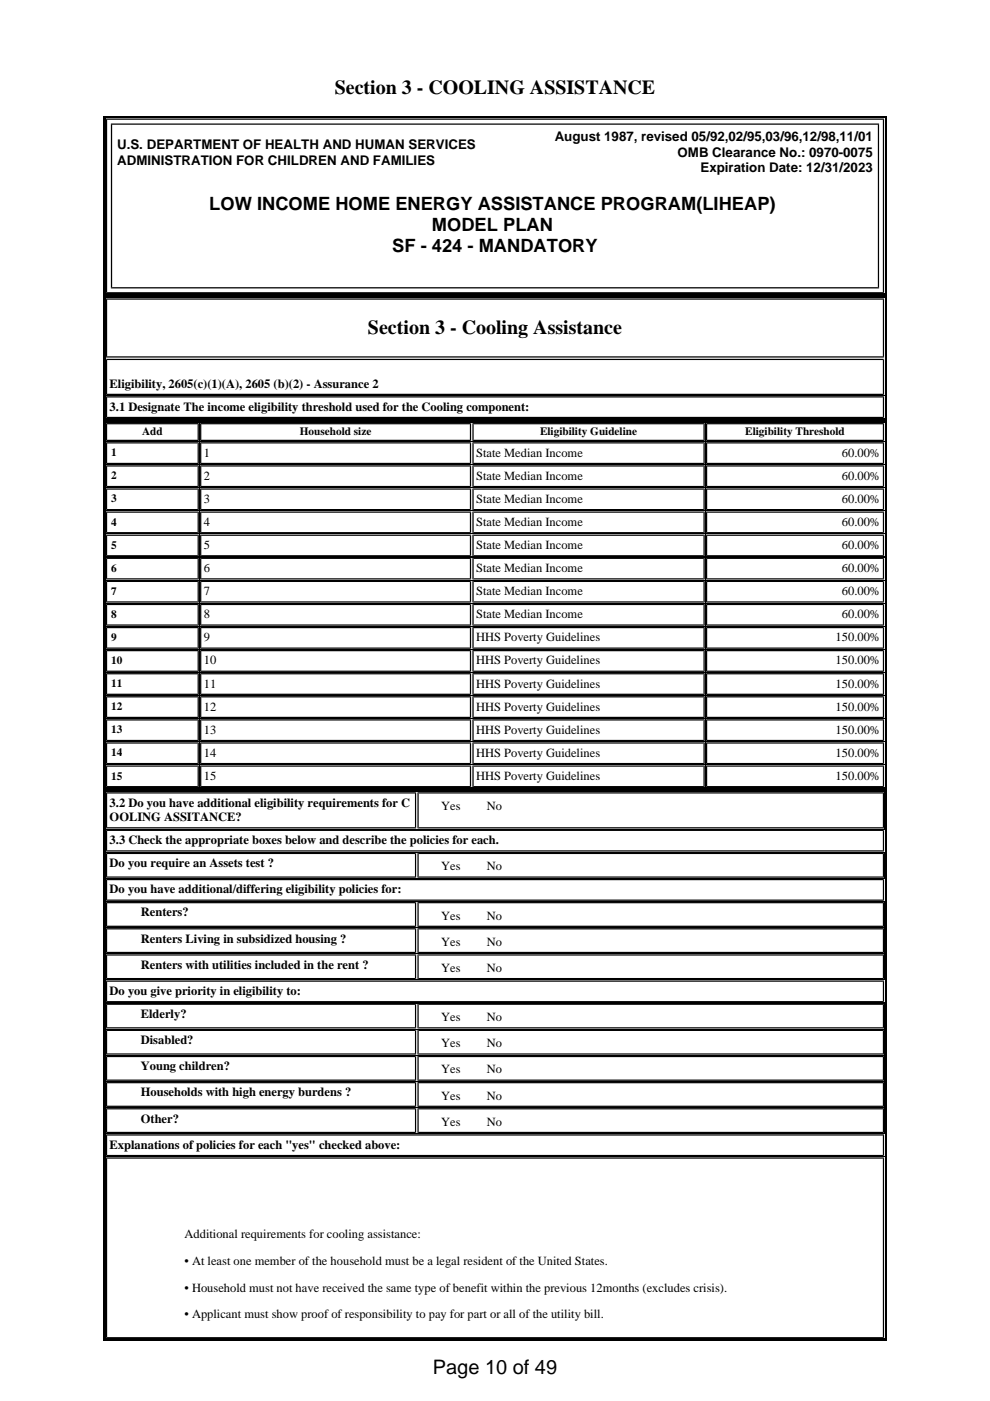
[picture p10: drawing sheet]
<svg xmlns="http://www.w3.org/2000/svg" width="210mm" height="297mm" viewBox="0 0 210 297" stroke-linecap="round" stroke-linejoin="round" font-family="sans-serif">
<path d="M21.9 24.6h166.1v38.1h-166.1z" fill="#000"/>
<path d="M21.9 24.7h166.1M22.1 24.6v38.1M187.8 24.6v38.1M21.9 62.6h166.1" fill="none" stroke="#000" stroke-width=".26"/>
<path d="M22.5 25.1h164.9v37.1h-164.9z" fill="#fff"/>
<path d="M22.5 25.3h164.9M22.6 25.1v37.1M23.5 26.3h162.9M23.6 26.2v35M186.3 26.2v35M187.3 25.1v37.1M21.9 62.9h166.1M22.1 62.7v26.5M22.5 62.1h164.9M23.5 61h162.9M187.8 62.7v26.5M21.9 89h166.1" fill="none" stroke="#000" stroke-width=".26"/>
<path d="M21.9 62.7h166.1v26.5h-166.1z" fill="#000"/>
<path d="M22.5 63.3h164.9v12.5h-164.9z" fill="#fff"/>
<path d="M22.5 63.4h164.9M22.5 75.7h164.9M22.6 63.3v12.5M187.3 63.3v12.5" fill="none" stroke="#000" stroke-width=".26"/>
<path d="M22.5 76.1h164.9v7.6h-164.9z" fill="#fff"/>
<path d="M22.5 76.2h164.9M22.6 76.1v7.6M187.3 76.1v7.6M22.5 83.6h164.9" fill="none" stroke="#000" stroke-width=".26"/>
<path d="M22.5 84h164.9v4.6h-164.9z" fill="#fff"/>
<path d="M21.9 89.3h166.1M22.1 89.2v78.2M22.5 84.1h164.9M22.5 88.5h164.9M22.6 84v4.6M187.3 84v4.6M187.8 89.2v78.2M21.9 167.3h166.1" fill="none" stroke="#000" stroke-width=".26"/>
<path d="M21.9 89.2h166.1v78.2h-166.1z" fill="#000"/>
<path d="M22.5 89.7h19.7v3.8h-19.7z" fill="#fff"/>
<path d="M22.5 89.8h19.7M22.5 93.4h19.7M22.6 89.7v3.8M42 89.7v3.8" fill="none" stroke="#000" stroke-width=".26"/>
<path d="M42.4 89.7h57.5v3.8h-57.5z" fill="#fff"/>
<path d="M42.4 89.8h57.5M42.4 93.4h57.5M42.6 89.7v3.8M99.8 89.7v3.8" fill="none" stroke="#000" stroke-width=".26"/>
<path d="M100.2 89.7h49.2v3.8h-49.2z" fill="#fff"/>
<path d="M100.2 89.8h49.2M100.2 93.4h49.2M100.3 89.7v3.8M149.3 89.7v3.8" fill="none" stroke="#000" stroke-width=".26"/>
<path d="M149.7 89.7h37.7v3.8h-37.7z" fill="#fff"/>
<path d="M149.7 89.8h37.7M149.7 93.4h37.7M149.8 89.7v3.8M187.3 89.7v3.8" fill="none" stroke="#000" stroke-width=".26"/>
<path d="M22.5 93.8h19.7v4.6h-19.7z" fill="#fff"/>
<path d="M22.5 93.9h19.7M22.5 98.3h19.7M22.6 93.8v4.6M42 93.8v4.6" fill="none" stroke="#000" stroke-width=".26"/>
<path d="M42.4 93.8h57.5v4.6h-57.5z" fill="#fff"/>
<path d="M42.4 93.9h57.5M42.4 98.3h57.5M42.6 93.8v4.6M99.8 93.8v4.6" fill="none" stroke="#000" stroke-width=".26"/>
<path d="M100.2 93.8h49.2v4.6h-49.2z" fill="#fff"/>
<path d="M100.2 93.9h49.2M100.2 98.3h49.2M100.3 93.8v4.6M149.3 93.8v4.6" fill="none" stroke="#000" stroke-width=".26"/>
<path d="M149.7 93.8h37.7v4.6h-37.7z" fill="#fff"/>
<path d="M149.7 93.9h37.7M149.7 98.3h37.7M149.8 93.8v4.6M187.3 93.8v4.6" fill="none" stroke="#000" stroke-width=".26"/>
<path d="M22.5 98.7h19.7v4.6h-19.7z" fill="#fff"/>
<path d="M22.5 98.8h19.7M22.6 98.7v4.6M42 98.7v4.6M22.5 103.2h19.7" fill="none" stroke="#000" stroke-width=".26"/>
<path d="M42.4 98.7h57.5v4.6h-57.5z" fill="#fff"/>
<path d="M42.4 98.8h57.5M42.6 98.7v4.6M99.8 98.7v4.6M42.4 103.2h57.5" fill="none" stroke="#000" stroke-width=".26"/>
<path d="M100.2 98.7h49.2v4.6h-49.2z" fill="#fff"/>
<path d="M100.2 98.8h49.2M100.3 98.7v4.6M149.3 98.7v4.6M100.2 103.2h49.2" fill="none" stroke="#000" stroke-width=".26"/>
<path d="M149.7 98.7h37.7v4.6h-37.7z" fill="#fff"/>
<path d="M149.7 98.8h37.7M149.8 98.7v4.6M187.3 98.7v4.6M149.7 103.2h37.7" fill="none" stroke="#000" stroke-width=".26"/>
<path d="M22.5 103.6h19.7v4.6h-19.7z" fill="#fff"/>
<path d="M22.5 103.7h19.7M22.5 108.1h19.7M22.6 103.6v4.6M42 103.6v4.6" fill="none" stroke="#000" stroke-width=".26"/>
<path d="M42.4 103.6h57.5v4.6h-57.5z" fill="#fff"/>
<path d="M42.4 103.7h57.5M42.4 108.1h57.5M42.6 103.6v4.6M99.8 103.6v4.6" fill="none" stroke="#000" stroke-width=".26"/>
<path d="M100.2 103.6h49.2v4.6h-49.2z" fill="#fff"/>
<path d="M100.2 103.7h49.2M100.2 108.1h49.2M100.3 103.6v4.6M149.3 103.6v4.6" fill="none" stroke="#000" stroke-width=".26"/>
<path d="M149.7 103.6h37.7v4.6h-37.7z" fill="#fff"/>
<path d="M149.7 103.7h37.7M149.7 108.1h37.7M149.8 103.6v4.6M187.3 103.6v4.6" fill="none" stroke="#000" stroke-width=".26"/>
<path d="M22.5 108.4h19.7v4.7h-19.7z" fill="#fff"/>
<path d="M22.5 108.6h19.7M22.5 112.9h19.7M22.6 108.4v4.7M42 108.4v4.7" fill="none" stroke="#000" stroke-width=".26"/>
<path d="M42.4 108.4h57.5v4.7h-57.5z" fill="#fff"/>
<path d="M42.4 108.6h57.5M42.4 112.9h57.5M42.6 108.4v4.7M99.8 108.4v4.7" fill="none" stroke="#000" stroke-width=".26"/>
<path d="M100.2 108.4h49.2v4.7h-49.2z" fill="#fff"/>
<path d="M100.2 108.6h49.2M100.2 112.9h49.2M100.3 108.4v4.7M149.3 108.4v4.7" fill="none" stroke="#000" stroke-width=".26"/>
<path d="M149.7 108.4h37.7v4.7h-37.7z" fill="#fff"/>
<path d="M149.7 108.6h37.7M149.7 112.9h37.7M149.8 108.4v4.7M187.3 108.4v4.7" fill="none" stroke="#000" stroke-width=".26"/>
<path d="M22.5 113.3h19.7v4.7h-19.7z" fill="#fff"/>
<path d="M22.5 113.5h19.7M22.5 117.8h19.7M22.6 113.3v4.7M42 113.3v4.7" fill="none" stroke="#000" stroke-width=".26"/>
<path d="M42.4 113.3h57.5v4.7h-57.5z" fill="#fff"/>
<path d="M42.4 113.5h57.5M42.4 117.8h57.5M42.6 113.3v4.7M99.8 113.3v4.7" fill="none" stroke="#000" stroke-width=".26"/>
<path d="M100.2 113.3h49.2v4.7h-49.2z" fill="#fff"/>
<path d="M100.2 113.5h49.2M100.2 117.8h49.2M100.3 113.3v4.7M149.3 113.3v4.7" fill="none" stroke="#000" stroke-width=".26"/>
<path d="M149.7 113.3h37.7v4.7h-37.7z" fill="#fff"/>
<path d="M149.7 113.5h37.7M149.7 117.8h37.7M149.8 113.3v4.7M187.3 113.3v4.7" fill="none" stroke="#000" stroke-width=".26"/>
<path d="M22.5 118.2h19.7v4.7h-19.7z" fill="#fff"/>
<path d="M22.5 118.4h19.7M22.6 118.2v4.7M42 118.2v4.7M22.5 122.7h19.7" fill="none" stroke="#000" stroke-width=".26"/>
<path d="M42.4 118.2h57.5v4.7h-57.5z" fill="#fff"/>
<path d="M42.4 118.4h57.5M42.6 118.2v4.7M99.8 118.2v4.7M42.4 122.7h57.5" fill="none" stroke="#000" stroke-width=".26"/>
<path d="M100.2 118.2h49.2v4.7h-49.2z" fill="#fff"/>
<path d="M100.2 118.4h49.2M100.3 118.2v4.7M149.3 118.2v4.7M100.2 122.7h49.2" fill="none" stroke="#000" stroke-width=".26"/>
<path d="M149.7 118.2h37.7v4.7h-37.7z" fill="#fff"/>
<path d="M149.7 118.4h37.7M149.8 118.2v4.7M187.3 118.2v4.7M149.7 122.7h37.7" fill="none" stroke="#000" stroke-width=".26"/>
<path d="M22.5 123.1h19.7v4.7h-19.7z" fill="#fff"/>
<path d="M22.5 123.3h19.7M22.5 127.6h19.7M22.6 123.1v4.7M42 123.1v4.7" fill="none" stroke="#000" stroke-width=".26"/>
<path d="M42.4 123.1h57.5v4.7h-57.5z" fill="#fff"/>
<path d="M42.4 123.3h57.5M42.4 127.6h57.5M42.6 123.1v4.7M99.8 123.1v4.7" fill="none" stroke="#000" stroke-width=".26"/>
<path d="M100.2 123.1h49.2v4.7h-49.2z" fill="#fff"/>
<path d="M100.2 123.3h49.2M100.2 127.6h49.2M100.3 123.1v4.7M149.3 123.1v4.7" fill="none" stroke="#000" stroke-width=".26"/>
<path d="M149.7 123.1h37.7v4.7h-37.7z" fill="#fff"/>
<path d="M149.7 123.3h37.7M149.7 127.6h37.7M149.8 123.1v4.7M187.3 123.1v4.7" fill="none" stroke="#000" stroke-width=".26"/>
<path d="M22.5 128h19.7v4.7h-19.7z" fill="#fff"/>
<path d="M22.5 128.2h19.7M22.5 132.5h19.7M22.6 128v4.7M42 128v4.7" fill="none" stroke="#000" stroke-width=".26"/>
<path d="M42.4 128h57.5v4.7h-57.5z" fill="#fff"/>
<path d="M42.4 128.2h57.5M42.4 132.5h57.5M42.6 128v4.7M99.8 128v4.7" fill="none" stroke="#000" stroke-width=".26"/>
<path d="M100.2 128h49.2v4.7h-49.2z" fill="#fff"/>
<path d="M100.2 128.2h49.2M100.2 132.5h49.2M100.3 128v4.7M149.3 128v4.7" fill="none" stroke="#000" stroke-width=".26"/>
<path d="M149.7 128h37.7v4.7h-37.7z" fill="#fff"/>
<path d="M149.7 128.2h37.7M149.7 132.5h37.7M149.8 128v4.7M187.3 128v4.7" fill="none" stroke="#000" stroke-width=".26"/>
<path d="M22.5 132.9h19.7v4.7h-19.7z" fill="#fff"/>
<path d="M22.5 133.1h19.7M22.5 137.4h19.7M22.6 132.9v4.7M42 132.9v4.7" fill="none" stroke="#000" stroke-width=".26"/>
<path d="M42.4 132.9h57.5v4.7h-57.5z" fill="#fff"/>
<path d="M42.4 133.1h57.5M42.4 137.4h57.5M42.6 132.9v4.7M99.8 132.9v4.7" fill="none" stroke="#000" stroke-width=".26"/>
<path d="M100.2 132.9h49.2v4.7h-49.2z" fill="#fff"/>
<path d="M100.2 133.1h49.2M100.2 137.4h49.2M100.3 132.9v4.7M149.3 132.9v4.7" fill="none" stroke="#000" stroke-width=".26"/>
<path d="M149.7 132.9h37.7v4.7h-37.7z" fill="#fff"/>
<path d="M149.7 133.1h37.7M149.7 137.4h37.7M149.8 132.9v4.7M187.3 132.9v4.7" fill="none" stroke="#000" stroke-width=".26"/>
<path d="M22.5 137.8h19.7v4.6h-19.7z" fill="#fff"/>
<path d="M22.5 137.9h19.7M22.6 137.8v4.6M42 137.8v4.6M22.5 142.3h19.7" fill="none" stroke="#000" stroke-width=".26"/>
<path d="M42.4 137.8h57.5v4.6h-57.5z" fill="#fff"/>
<path d="M42.4 137.9h57.5M42.6 137.8v4.6M99.8 137.8v4.6M42.4 142.3h57.5" fill="none" stroke="#000" stroke-width=".26"/>
<path d="M100.2 137.8h49.2v4.6h-49.2z" fill="#fff"/>
<path d="M100.2 137.9h49.2M100.3 137.8v4.6M149.3 137.8v4.6M100.2 142.3h49.2" fill="none" stroke="#000" stroke-width=".26"/>
<path d="M149.7 137.8h37.7v4.6h-37.7z" fill="#fff"/>
<path d="M149.7 137.9h37.7M149.8 137.8v4.6M187.3 137.8v4.6M149.7 142.3h37.7" fill="none" stroke="#000" stroke-width=".26"/>
<path d="M22.5 142.7h19.7v4.6h-19.7z" fill="#fff"/>
<path d="M22.5 142.8h19.7M22.5 147.2h19.7M22.6 142.7v4.6M42 142.7v4.6" fill="none" stroke="#000" stroke-width=".26"/>
<path d="M42.4 142.7h57.5v4.6h-57.5z" fill="#fff"/>
<path d="M42.4 142.8h57.5M42.4 147.2h57.5M42.6 142.7v4.6M99.8 142.7v4.6" fill="none" stroke="#000" stroke-width=".26"/>
<path d="M100.2 142.7h49.2v4.6h-49.2z" fill="#fff"/>
<path d="M100.2 142.8h49.2M100.2 147.2h49.2M100.3 142.7v4.6M149.3 142.7v4.6" fill="none" stroke="#000" stroke-width=".26"/>
<path d="M149.7 142.7h37.7v4.6h-37.7z" fill="#fff"/>
<path d="M149.7 142.8h37.7M149.7 147.2h37.7M149.8 142.7v4.6M187.3 142.7v4.6" fill="none" stroke="#000" stroke-width=".26"/>
<path d="M22.5 147.6h19.7v4.6h-19.7z" fill="#fff"/>
<path d="M22.5 147.7h19.7M22.5 152.1h19.7M22.6 147.6v4.6M42 147.6v4.6" fill="none" stroke="#000" stroke-width=".26"/>
<path d="M42.4 147.6h57.5v4.6h-57.5z" fill="#fff"/>
<path d="M42.4 147.7h57.5M42.4 152.1h57.5M42.6 147.6v4.6M99.8 147.6v4.6" fill="none" stroke="#000" stroke-width=".26"/>
<path d="M100.2 147.6h49.2v4.6h-49.2z" fill="#fff"/>
<path d="M100.2 147.7h49.2M100.2 152.1h49.2M100.3 147.6v4.6M149.3 147.6v4.6" fill="none" stroke="#000" stroke-width=".26"/>
<path d="M149.7 147.6h37.7v4.6h-37.7z" fill="#fff"/>
<path d="M149.7 147.7h37.7M149.7 152.1h37.7M149.8 147.6v4.6M187.3 147.6v4.6" fill="none" stroke="#000" stroke-width=".26"/>
<path d="M22.5 152.5h19.7v4.6h-19.7z" fill="#fff"/>
<path d="M22.5 152.6h19.7M22.5 157h19.7M22.6 152.5v4.6M42 152.5v4.6" fill="none" stroke="#000" stroke-width=".26"/>
<path d="M42.4 152.5h57.5v4.6h-57.5z" fill="#fff"/>
<path d="M42.4 152.6h57.5M42.4 157h57.5M42.6 152.5v4.6M99.8 152.5v4.6" fill="none" stroke="#000" stroke-width=".26"/>
<path d="M100.2 152.5h49.2v4.6h-49.2z" fill="#fff"/>
<path d="M100.2 152.6h49.2M100.2 157h49.2M100.3 152.5v4.6M149.3 152.5v4.6" fill="none" stroke="#000" stroke-width=".26"/>
<path d="M149.7 152.5h37.7v4.6h-37.7z" fill="#fff"/>
<path d="M149.7 152.6h37.7M149.7 157h37.7M149.8 152.5v4.6M187.3 152.5v4.6" fill="none" stroke="#000" stroke-width=".26"/>
<path d="M22.5 157.4h19.7v4.6h-19.7z" fill="#fff"/>
<path d="M22.5 157.5h19.7M22.6 157.4v4.6M42 157.4v4.6M22.5 161.9h19.7" fill="none" stroke="#000" stroke-width=".26"/>
<path d="M42.4 157.4h57.5v4.6h-57.5z" fill="#fff"/>
<path d="M42.4 157.5h57.5M42.6 157.4v4.6M99.8 157.4v4.6M42.4 161.9h57.5" fill="none" stroke="#000" stroke-width=".26"/>
<path d="M100.2 157.4h49.2v4.6h-49.2z" fill="#fff"/>
<path d="M100.2 157.5h49.2M100.3 157.4v4.6M149.3 157.4v4.6M100.2 161.9h49.2" fill="none" stroke="#000" stroke-width=".26"/>
<path d="M149.7 157.4h37.7v4.6h-37.7z" fill="#fff"/>
<path d="M149.7 157.5h37.7M149.8 157.4v4.6M187.3 157.4v4.6M149.7 161.9h37.7" fill="none" stroke="#000" stroke-width=".26"/>
<path d="M22.5 162.3h19.7v4.6h-19.7z" fill="#fff"/>
<path d="M22.5 162.4h19.7M22.5 166.8h19.7M22.6 162.3v4.6M42 162.3v4.6" fill="none" stroke="#000" stroke-width=".26"/>
<path d="M42.4 162.3h57.5v4.6h-57.5z" fill="#fff"/>
<path d="M42.4 162.4h57.5M42.4 166.8h57.5M42.6 162.3v4.6M99.8 162.3v4.6" fill="none" stroke="#000" stroke-width=".26"/>
<path d="M100.2 162.3h49.2v4.6h-49.2z" fill="#fff"/>
<path d="M100.2 162.4h49.2M100.2 166.8h49.2M100.3 162.3v4.6M149.3 162.3v4.6" fill="none" stroke="#000" stroke-width=".26"/>
<path d="M149.7 162.3h37.7v4.6h-37.7z" fill="#fff"/>
<path d="M21.9 167.6h166.1M22.1 167.4v116.9M149.7 162.4h37.7M149.7 166.8h37.7M149.8 162.3v4.6M187.3 162.3v4.6M187.8 167.4v116.9M21.9 284.2h166.1" fill="none" stroke="#000" stroke-width=".26"/>
<path d="M21.9 167.4h166.1v116.9h-166.1z" fill="#000"/>
<path d="M22.5 168h65.7v7.7h-65.7z" fill="#fff"/>
<path d="M22.5 168.1h65.7M22.5 175.5h65.7M22.6 168v7.7M88.1 168v7.7" fill="none" stroke="#000" stroke-width=".26"/>
<path d="M88.5 168h98.9v7.7h-98.9z" fill="#fff"/>
<path d="M88.5 168.1h98.9M88.5 175.5h98.9M88.6 168v7.7M187.3 168v7.7" fill="none" stroke="#000" stroke-width=".26"/>
<path d="M22.5 175.9h164.9v4.6h-164.9z" fill="#fff"/>
<path d="M22.5 176h164.9M22.6 175.9v4.6M187.3 175.9v4.6M22.5 180.4h164.9" fill="none" stroke="#000" stroke-width=".26"/>
<path d="M22.5 180.8h65.7v5.3h-65.7z" fill="#fff"/>
<path d="M22.5 180.9h65.7M22.5 186h65.7M22.6 180.8v5.3M88.1 180.8v5.3" fill="none" stroke="#000" stroke-width=".26"/>
<path d="M88.5 180.8h98.9v5.3h-98.9z" fill="#fff"/>
<path d="M88.5 180.9h98.9M88.5 186h98.9M88.6 180.8v5.3M187.3 180.8v5.3" fill="none" stroke="#000" stroke-width=".26"/>
<path d="M22.5 186.4h164.9v4.6h-164.9z" fill="#fff"/>
<path d="M22.5 186.5h164.9M22.5 190.9h164.9M22.6 186.4v4.6M187.3 186.4v4.6" fill="none" stroke="#000" stroke-width=".26"/>
<path d="M22.5 191.2h65.7v5.3h-65.7z" fill="#fff"/>
<path d="M22.5 191.4h65.7M22.5 196.4h65.7M22.6 191.3v5.2M88.1 191.3v5.2" fill="none" stroke="#000" stroke-width=".26"/>
<path d="M88.5 191.2h98.9v5.3h-98.9z" fill="#fff"/>
<path d="M88.5 191.4h98.9M88.5 196.4h98.9M88.6 191.3v5.2M187.3 191.3v5.2" fill="none" stroke="#000" stroke-width=".26"/>
<path d="M22.5 196.8h65.7v5.3h-65.7z" fill="#fff"/>
<path d="M22.5 196.9h65.7M22.6 196.8v5.3M88.1 196.8v5.3M22.5 201.9h65.7" fill="none" stroke="#000" stroke-width=".26"/>
<path d="M88.5 196.8h98.9v5.3h-98.9z" fill="#fff"/>
<path d="M88.5 196.9h98.9M88.6 196.8v5.3M187.3 196.8v5.3M88.5 201.9h98.9" fill="none" stroke="#000" stroke-width=".26"/>
<path d="M22.5 202.3h65.7v5.3h-65.7z" fill="#fff"/>
<path d="M22.5 202.5h65.7M22.5 207.5h65.7M22.6 202.3v5.3M88.1 202.3v5.3" fill="none" stroke="#000" stroke-width=".26"/>
<path d="M88.5 202.3h98.9v5.3h-98.9z" fill="#fff"/>
<path d="M88.5 202.5h98.9M88.5 207.5h98.9M88.6 202.3v5.3M187.3 202.3v5.3" fill="none" stroke="#000" stroke-width=".26"/>
<path d="M22.5 207.9h164.9v4.6h-164.9z" fill="#fff"/>
<path d="M22.5 208h164.9M22.5 212.4h164.9M22.6 207.9v4.6M187.3 207.9v4.6" fill="none" stroke="#000" stroke-width=".26"/>
<path d="M22.5 212.8h65.7v5.3h-65.7z" fill="#fff"/>
<path d="M22.5 212.9h65.7M22.5 217.9h65.7M22.6 212.8v5.3M88.1 212.8v5.3" fill="none" stroke="#000" stroke-width=".26"/>
<path d="M88.5 212.8h98.9v5.3h-98.9z" fill="#fff"/>
<path d="M88.5 212.9h98.9M88.5 217.9h98.9M88.6 212.8v5.3M187.3 212.8v5.3" fill="none" stroke="#000" stroke-width=".26"/>
<path d="M22.5 218.3h65.7v5.3h-65.7z" fill="#fff"/>
<path d="M22.5 218.5h65.7M22.6 218.3v5.3M88.1 218.3v5.3M22.5 223.5h65.7" fill="none" stroke="#000" stroke-width=".26"/>
<path d="M88.5 218.3h98.9v5.3h-98.9z" fill="#fff"/>
<path d="M88.5 218.5h98.9M88.6 218.3v5.3M187.3 218.3v5.3M88.5 223.5h98.9" fill="none" stroke="#000" stroke-width=".26"/>
<path d="M22.5 223.9h65.7v5.2h-65.7z" fill="#fff"/>
<path d="M22.5 224h65.7M22.5 229h65.7M22.6 223.9v5.2M88.1 223.9v5.2" fill="none" stroke="#000" stroke-width=".26"/>
<path d="M88.5 223.9h98.9v5.2h-98.9z" fill="#fff"/>
<path d="M88.5 224h98.9M88.5 229h98.9M88.6 223.9v5.2M187.3 223.9v5.2" fill="none" stroke="#000" stroke-width=".26"/>
<path d="M22.5 229.4h65.7v5.3h-65.7z" fill="#fff"/>
<path d="M22.5 229.5h65.7M22.5 234.6h65.7M22.6 229.4v5.3M88.1 229.4v5.3" fill="none" stroke="#000" stroke-width=".26"/>
<path d="M88.5 229.4h98.9v5.3h-98.9z" fill="#fff"/>
<path d="M88.5 229.5h98.9M88.5 234.6h98.9M88.6 229.4v5.3M187.3 229.4v5.3" fill="none" stroke="#000" stroke-width=".26"/>
<path d="M22.5 235h65.7v5.2h-65.7z" fill="#fff"/>
<path d="M22.5 235.1h65.7M22.6 235v5.2M88.1 235v5.2M22.5 240.1h65.7" fill="none" stroke="#000" stroke-width=".26"/>
<path d="M88.5 235h98.9v5.2h-98.9z" fill="#fff"/>
<path d="M88.5 235.1h98.9M88.6 235v5.2M187.3 235v5.2M88.5 240.1h98.9" fill="none" stroke="#000" stroke-width=".26"/>
<path d="M22.5 240.5h164.9v4.6h-164.9z" fill="#fff"/>
<path d="M22.5 240.6h164.9M22.5 245h164.9M22.6 240.5v4.6M187.3 240.5v4.6" fill="none" stroke="#000" stroke-width=".26"/>
<path d="M22.5 245.4h164.9v38.4h-164.9z" fill="#fff"/>
<path d="M22.5 245.5h164.9M22.6 245.4v38.4M187.3 245.4v38.4M22.5 283.6h164.9" fill="none" stroke="#000" stroke-width=".26"/>
<g font-size="4.2">
<text x="71" y="19.8">Section 3 - COOLING ASSISTANCE</text>
<text x="78" y="70.7">Section 3 - Cooling Assistance</text>
<text x="91.8" y="291.3">Page 10 of 49</text>
</g>
<g font-size="3.9">
<text x="44.4" y="44.6">LOW INCOME HOME ENERGY ASSISTANCE PROGRAM(LIHEAP)</text>
<text x="83.2" y="53.5">SF - 424 - MANDATORY</text>
<text x="91.6" y="49">MODEL PLAN</text>
</g>
<g font-size="2.8">
<text x="117.6" y="30">August 1987, revised 05/92,02/95,03/96,12/98,11/01</text>
<text x="24.8" y="31.6">U.S. DEPARTMENT OF HEALTH AND HUMAN SERVICES</text>
<text x="24.8" y="34.9">ADMINISTRATION FOR CHILDREN AND FAMILIES</text>
<text x="143.7" y="33.3">OMB Clearance No.: 0970-0075</text>
<text x="148.5" y="36.5">Expiration Date: 12/31/2023</text>
</g>
<g font-size="2.6">
<text x="23.2" y="82.2">Eligibility, 2605(c)(1)(A), 2605 (b)(2) - Assurance 2</text>
<text x="23.2" y="87.1">3.1 Designate The income eligibility threshold used for the Cooling component:</text>
<text x="43.2" y="96.8">1</text>
<text x="43.2" y="101.7">2</text>
<text x="101" y="96.8">State Median Income</text>
<text x="101" y="101.7">State Median Income</text>
<text x="178.5" y="96.8">60.00%</text>
<text x="178.5" y="101.7">60.00%</text>
<text x="43.2" y="106.6">3</text>
<text x="101" y="106.6">State Median Income</text>
<text x="178.5" y="106.6">60.00%</text>
<text x="43.2" y="111.5">4</text>
<text x="101" y="111.5">State Median Income</text>
<text x="178.5" y="111.5">60.00%</text>
<text x="43.2" y="116.4">5</text>
<text x="101" y="116.4">State Median Income</text>
<text x="178.5" y="116.4">60.00%</text>
<text x="43.2" y="121.3">6</text>
<text x="101" y="121.3">State Median Income</text>
<text x="178.5" y="121.3">60.00%</text>
<text x="43.2" y="126.2">7</text>
<text x="43.2" y="131.1">8</text>
<text x="101" y="126.2">State Median Income</text>
<text x="101" y="131.1">State Median Income</text>
<text x="178.5" y="126.2">60.00%</text>
<text x="178.5" y="131.1">60.00%</text>
<text x="43.2" y="136">9</text>
<text x="101" y="136">HHS Poverty Guidelines</text>
<text x="177.2" y="136">150.00%</text>
<text x="43.2" y="140.9">10</text>
<text x="101" y="140.9">HHS Poverty Guidelines</text>
<text x="177.2" y="140.9">150.00%</text>
<text x="43.2" y="145.8">11</text>
<text x="101" y="145.8">HHS Poverty Guidelines</text>
<text x="177.2" y="145.8">150.00%</text>
<text x="43.2" y="150.7">12</text>
<text x="43.2" y="155.6">13</text>
<text x="101" y="150.7">HHS Poverty Guidelines</text>
<text x="101" y="155.6">HHS Poverty Guidelines</text>
<text x="177.2" y="150.7">150.00%</text>
<text x="177.2" y="155.6">150.00%</text>
<text x="43.2" y="160.5">14</text>
<text x="101" y="160.5">HHS Poverty Guidelines</text>
<text x="177.2" y="160.5">150.00%</text>
<text x="43.2" y="165.3">15</text>
<text x="101" y="165.3">HHS Poverty Guidelines</text>
<text x="177.2" y="165.3">150.00%</text>
<text x="23.2" y="171">3.2 Do you have additional eligibility requirements for C</text>
<text x="93.5" y="171.7">Yes</text>
<text x="103.2" y="171.7">No</text>
<text x="23.2" y="174.1">OOLING ASSITANCE?</text>
<text x="23.2" y="179">3.3 Check the appropriate boxes below and describe the policies for each.</text>
<text x="23.2" y="183.9">Do you require an Assets test ?</text>
<text x="93.5" y="184.5">Yes</text>
<text x="103.2" y="184.5">No</text>
<text x="23.2" y="189.4">Do you have additional/differing eligibility policies for:</text>
<text x="29.9" y="194.3">Renters?</text>
<text x="93.5" y="195">Yes</text>
<text x="103.2" y="195">No</text>
<text x="29.9" y="199.8">Renters Living in subsidized housing ?</text>
<text x="93.5" y="200.5">Yes</text>
<text x="103.2" y="200.5">No</text>
<text x="29.9" y="205.4">Renters with utilities included in the rent ?</text>
<text x="93.5" y="206">Yes</text>
<text x="103.2" y="206">No</text>
<text x="23.2" y="210.9">Do you give priority in eligibility to:</text>
<text x="29.9" y="215.8">Elderly?</text>
<text x="29.9" y="221.4">Disabled?</text>
<text x="93.5" y="216.5">Yes</text>
<text x="103.2" y="216.5">No</text>
<text x="29.9" y="226.9">Young children?</text>
<text x="93.5" y="222">Yes</text>
<text x="93.5" y="227.6">Yes</text>
<text x="103.2" y="222">No</text>
<text x="103.2" y="227.6">No</text>
<text x="29.9" y="232.5">Households with high energy burdens ?</text>
<text x="93.5" y="233.1">Yes</text>
<text x="103.2" y="233.1">No</text>
<text x="29.9" y="238">Other?</text>
<text x="93.5" y="238.7">Yes</text>
<text x="103.2" y="238.7">No</text>
<text x="23.2" y="243.6">Explanations of policies for each &quot;yes&quot; checked above:</text>
<text x="39.1" y="262.5">Additional requirements for cooling assistance:</text>
<text x="39.1" y="268.2">• At least one member of the household must be a legal resident of the United States.</text>
<text x="39.1" y="273.8">• Household must not have received the same type of benefit within the previous 12months (excludes crisis).</text>
<text x="39.1" y="279.5">• Applicant must show proof of responsibility to pay for part or all of the utility bill.</text>
</g>
<g font-size="2.4">
<text x="30.1" y="92.3">Add</text>
<text x="63.6" y="92.3">Household size</text>
<text x="114.5" y="92.3">Eligibility Guideline</text>
<text x="158" y="92.3">Eligibility Threshold</text>
<text x="23.6" y="96.7">1</text>
<text x="23.6" y="101.6">2</text>
<text x="23.6" y="106.5">3</text>
<text x="23.6" y="111.4">4</text>
<text x="23.6" y="116.3">5</text>
<text x="23.6" y="121.2">6</text>
<text x="23.6" y="126.1">7</text>
<text x="23.6" y="131">8</text>
<text x="23.6" y="135.9">9</text>
<text x="23.6" y="140.8">10</text>
<text x="23.6" y="145.7">11</text>
<text x="23.6" y="150.6">12</text>
<text x="23.6" y="155.5">13</text>
<text x="23.6" y="160.4">14</text>
<text x="23.6" y="165.3">15</text>
</g>
</svg>
